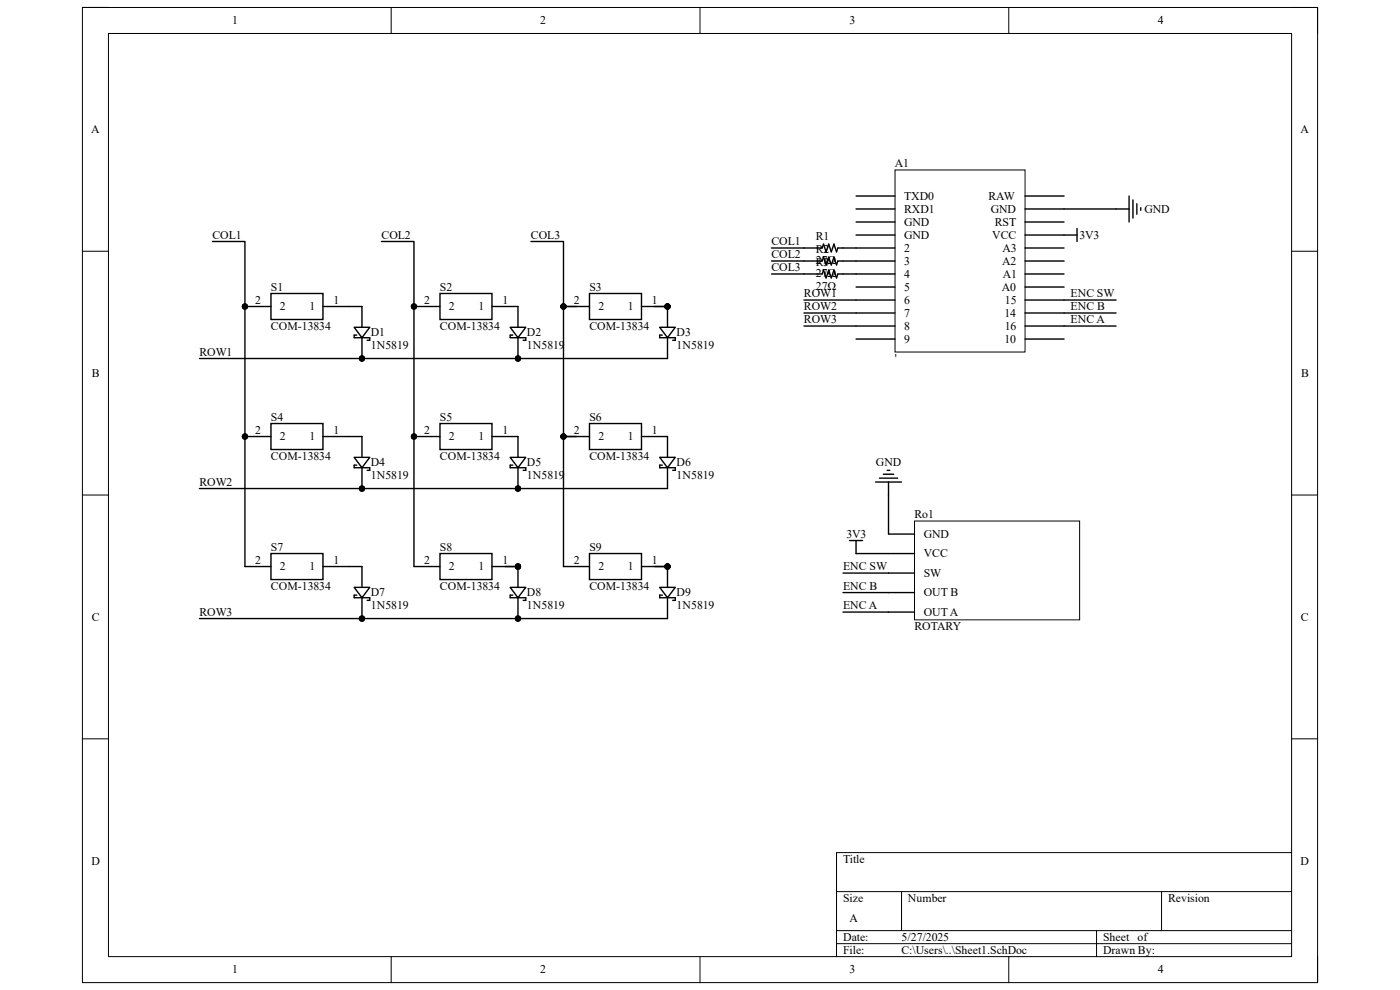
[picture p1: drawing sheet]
<svg xmlns="http://www.w3.org/2000/svg" width="297mm" height="210mm" viewBox="0 0 297 210" stroke-linecap="round" stroke-linejoin="round" font-family="sans-serif">
<path d="M17.5 1.6h262v206.8h-262z" fill="none" stroke="#000" stroke-width=".21"/>
<path d="M23 7.1h251v195.8h-251z" fill-rule="evenodd" fill="#fff"/>
<g fill="none" stroke="#000" stroke-width=".21">
<path d="M17.5 1.6h5.5M23 7.1h251v195.8h-251zM83 1.6v5.5M148.5 1.6v5.5M214 1.6v5.5M274 1.6h5.5v5.5M17.5 53.3h5.5M274 53.3h5.5M17.5 105h5.5M274 105h5.5M17.5 156.7h5.5M274 156.7h5.5"/>
<path d="M177.5 189.1h96.5M177.5 197.4h96.5M191.3 189.1v8.3M232.6 197.4v5.5M246.4 189.1v8.3M274 180.9h-96.5v22M83 202.9v5.5M148.5 202.9v5.5M177.5 200.2h96.5M214 202.9v5.5M279.5 202.9v5.5"/>
<circle cx="76.8" cy="76.1" r=".55"/>
</g>
<circle cx="76.8" cy="76.1" r=".55" fill="#000"/>
<path d="M75.1 71.6h3.3M76.8 65v4.4M76.8 71.6v4.5" fill="none" stroke="#000" stroke-width=".3"/>
<path d="M75.1 69.4h3.3l-1.6 2.2z" fill="#fff"/>
<path d="M170.6 52.6h3.8l.3-.8 .6 1.6 .5-1.6 .6 1.6 .5-1.6 .6 1.6 .2-.8h3.9M75.1 69.4h3.3l-1.6 2.2zM75.7 71.1h-.6v.5M78.4 71.6v.6h-.5M108.2 71.6h3.3M109.9 65v4.4M109.9 71.6v4.5" fill="none" stroke="#000" stroke-width=".3"/>
<circle cx="109.9" cy="76.1" r=".55" fill="#000"/>
<circle cx="109.9" cy="76.1" r=".55" fill="none" stroke="#000" stroke-width=".21"/>
<path d="M108.2 69.4h3.3l-1.6 2.2z" fill="#fff"/>
<path d="M108.2 69.4h3.3l-1.6 2.2zM108.8 71.1h-.6v.5M111.5 71.6v.6h-.5M140 71.6h3.3M141.6 65v4.4M141.6 71.6v4.5" fill="none" stroke="#000" stroke-width=".3"/>
<circle cx="141.6" cy="65" r=".55" fill="#000"/>
<circle cx="141.6" cy="65" r=".55" fill="none" stroke="#000" stroke-width=".21"/>
<path d="M140 69.4h3.3l-1.7 2.2z" fill="#fff"/>
<path d="M140 69.4h3.3l-1.7 2.2zM140.5 71.1h-.5v.5M143.3 71.6v.6h-.6M75.1 99.2h3.3M76.8 92.6v4.4M76.8 99.2v4.4" fill="none" stroke="#000" stroke-width=".3"/>
<circle cx="76.8" cy="103.6" r=".55" fill="#000"/>
<circle cx="76.8" cy="103.6" r=".55" fill="none" stroke="#000" stroke-width=".21"/>
<path d="M75.1 97h3.3l-1.6 2.2z" fill="#fff"/>
<path d="M75.1 97h3.3l-1.6 2.2zM75.7 98.7h-.6v.5M78.4 99.2v.6h-.5M108.2 99.2h3.3M109.9 92.6v4.4M109.9 99.2v4.4" fill="none" stroke="#000" stroke-width=".3"/>
<circle cx="109.9" cy="103.6" r=".55" fill="#000"/>
<circle cx="109.9" cy="103.6" r=".55" fill="none" stroke="#000" stroke-width=".21"/>
<path d="M108.2 97h3.3l-1.6 2.2z" fill="#fff"/>
<path d="M108.2 97h3.3l-1.6 2.2zM108.8 98.7h-.6v.5M111.5 99.2v.6h-.5M140 99.2h3.3M141.6 92.6v4.4M141.6 99.2v4.4" fill="none" stroke="#000" stroke-width=".3"/>
<path d="M140 97h3.3l-1.7 2.2z" fill="#fff"/>
<path d="M140 97h3.3l-1.7 2.2zM140.5 98.7h-.5v.5M143.3 99.2v.6h-.6M75.1 126.8h3.3M76.8 120.2v4.4M76.8 126.8v4.4" fill="none" stroke="#000" stroke-width=".3"/>
<circle cx="76.8" cy="131.2" r=".55" fill="#000"/>
<circle cx="76.8" cy="131.2" r=".55" fill="none" stroke="#000" stroke-width=".21"/>
<path d="M75.1 124.6h3.3l-1.6 2.2z" fill="#fff"/>
<path d="M75.1 124.6h3.3l-1.6 2.2zM75.7 126.3h-.6v.5M78.4 126.8v.6h-.5M108.2 126.8h3.3M109.9 120.2v4.4M109.9 126.8v4.4" fill="none" stroke="#000" stroke-width=".3"/>
<g fill="#000">
<circle cx="109.9" cy="131.2" r=".55"/>
<circle cx="109.9" cy="120.2" r=".55"/>
</g>
<g fill="none" stroke="#000" stroke-width=".21">
<circle cx="109.9" cy="131.2" r=".55"/>
<circle cx="109.9" cy="120.2" r=".55"/>
</g>
<path d="M108.2 124.6h3.3l-1.6 2.2z" fill="#fff"/>
<path d="M108.2 124.6h3.3l-1.6 2.2zM108.8 126.3h-.6v.5M111.5 126.8v.6h-.5M140 126.8h3.3M141.6 120.2v4.4M141.6 126.8v4.4" fill="none" stroke="#000" stroke-width=".3"/>
<circle cx="141.6" cy="120.2" r=".55" fill="#000"/>
<circle cx="141.6" cy="120.2" r=".55" fill="none" stroke="#000" stroke-width=".21"/>
<path d="M140 124.6h3.3l-1.7 2.2z" fill="#fff"/>
<path d="M170.6 55.4h3.8l.3-.9 .6 1.7 .5-1.7 .6 1.7 .5-1.7 .6 1.7 .2-.8h3.9M170.6 58.1h3.8l.3-.8 .6 1.7 .5-1.7 .6 1.7 .5-1.7 .6 1.7 .2-.9h3.9M236.8 44.3h2.7M239.5 41.6v5.5M240.4 42.4v3.9M241.2 43.2v2.2M242 44.1v.5M140 124.6h3.3l-1.7 2.2zM140.5 126.3h-.5v.5M143.3 126.8v.6h-.6" fill="none" stroke="#000" stroke-width=".3"/>
<circle cx="52" cy="65" r=".55" fill="#000"/>
<circle cx="52" cy="65" r=".55" fill="none" stroke="#000" stroke-width=".21"/>
<path d="M57.5 62.3h11v5.5h-11z" fill-rule="evenodd" fill="#fff"/>
<path d="M52 65h5.5M57.5 62.3h11v5.5h-11zM68.5 65h5.5" fill="none" stroke="#000" stroke-width=".3"/>
<g fill="#000">
<circle cx="52" cy="65" r=".55"/>
<circle cx="87.8" cy="65" r=".55"/>
</g>
<g fill="none" stroke="#000" stroke-width=".21">
<circle cx="52" cy="65" r=".55"/>
<circle cx="87.8" cy="65" r=".55"/>
</g>
<path d="M93.3 62.3h11.1v5.5h-11.1z" fill-rule="evenodd" fill="#fff"/>
<path d="M87.8 65h5.5M93.3 62.3h11.1v5.5h-11.1zM104.4 65h5.5" fill="none" stroke="#000" stroke-width=".3"/>
<g fill="#000">
<circle cx="87.8" cy="65" r=".55"/>
<circle cx="52" cy="92.6" r=".55"/>
</g>
<g fill="none" stroke="#000" stroke-width=".21">
<circle cx="87.8" cy="65" r=".55"/>
<circle cx="52" cy="92.6" r=".55"/>
</g>
<path d="M57.5 89.8h11v5.6h-11z" fill-rule="evenodd" fill="#fff"/>
<path d="M52 92.6h5.5M57.5 89.8h11v5.6h-11zM68.5 92.6h5.5" fill="none" stroke="#000" stroke-width=".3"/>
<circle cx="52" cy="92.6" r=".55" fill="#000"/>
<circle cx="52" cy="92.6" r=".55" fill="none" stroke="#000" stroke-width=".21"/>
<path d="M57.5 117.4h11v5.5h-11z" fill-rule="evenodd" fill="#fff"/>
<path d="M57.5 117.4h11v5.5h-11zM52 120.2h5.5M68.5 120.2h5.5" fill="none" stroke="#000" stroke-width=".3"/>
<circle cx="87.8" cy="92.6" r=".55" fill="#000"/>
<circle cx="87.8" cy="92.6" r=".55" fill="none" stroke="#000" stroke-width=".21"/>
<path d="M93.3 89.8h11.1v5.6h-11.1z" fill-rule="evenodd" fill="#fff"/>
<path d="M87.8 92.6h5.5M93.3 89.8h11.1v5.6h-11.1zM104.4 92.6h5.5" fill="none" stroke="#000" stroke-width=".3"/>
<g fill="#000">
<circle cx="87.8" cy="92.6" r=".55"/>
<circle cx="109.9" cy="120.2" r=".55"/>
</g>
<g fill="none" stroke="#000" stroke-width=".21">
<circle cx="87.8" cy="92.6" r=".55"/>
<circle cx="109.9" cy="120.2" r=".55"/>
</g>
<path d="M93.3 117.4h11.1v5.5h-11.1z" fill-rule="evenodd" fill="#fff"/>
<path d="M93.3 117.4h11.1v5.5h-11.1zM87.8 120.2h5.5M104.4 120.2h5.5" fill="none" stroke="#000" stroke-width=".3"/>
<g fill="#000">
<circle cx="119.5" cy="65" r=".55"/>
<circle cx="141.6" cy="65" r=".55"/>
<circle cx="109.9" cy="120.2" r=".55"/>
</g>
<g fill="none" stroke="#000" stroke-width=".21">
<circle cx="119.5" cy="65" r=".55"/>
<circle cx="141.6" cy="65" r=".55"/>
<circle cx="109.9" cy="120.2" r=".55"/>
</g>
<path d="M125.1 62.3h11v5.5h-11z" fill-rule="evenodd" fill="#fff"/>
<path d="M119.5 65h5.6M125.1 62.3h11v5.5h-11zM136.1 65h5.5" fill="none" stroke="#000" stroke-width=".3"/>
<g fill="#000">
<circle cx="119.5" cy="65" r=".55"/>
<circle cx="141.6" cy="65" r=".55"/>
<circle cx="119.5" cy="92.6" r=".55"/>
</g>
<g fill="none" stroke="#000" stroke-width=".21">
<circle cx="119.5" cy="65" r=".55"/>
<circle cx="141.6" cy="65" r=".55"/>
<circle cx="119.5" cy="92.6" r=".55"/>
</g>
<path d="M125.1 89.8h11v5.6h-11z" fill-rule="evenodd" fill="#fff"/>
<path d="M119.5 92.6h5.6M125.1 89.8h11v5.6h-11zM136.1 92.6h5.5" fill="none" stroke="#000" stroke-width=".3"/>
<g fill="#000">
<circle cx="119.5" cy="92.6" r=".55"/>
<circle cx="141.6" cy="120.2" r=".55"/>
</g>
<g fill="none" stroke="#000" stroke-width=".21">
<circle cx="119.5" cy="92.6" r=".55"/>
<circle cx="141.6" cy="120.2" r=".55"/>
</g>
<path d="M125.1 117.4h11v5.5h-11z" fill-rule="evenodd" fill="#fff"/>
<path d="M188.2 99.8h.6M125.1 117.4h11v5.5h-11zM185.7 102.3h5.6M186.6 101.4h3.8M187.4 100.6h2.2M188.5 102.3v2.7M119.5 120.2h5.6M136.1 120.2h5.5" fill="none" stroke="#000" stroke-width=".3"/>
<circle cx="141.6" cy="120.2" r=".55" fill="#000"/>
<circle cx="141.6" cy="120.2" r=".55" fill="none" stroke="#000" stroke-width=".21"/>
<path d="M194 110.5h35v21h-35z" fill-rule="evenodd" fill="#fff"/>
<g fill="none" stroke="#000" stroke-width=".21">
<path d="M194 110.5h35v21h-35z"/>
<circle cx="52" cy="65" r=".55"/>
<circle cx="76.8" cy="76.1" r=".55"/>
<circle cx="87.8" cy="65" r=".55"/>
<circle cx="109.9" cy="76.1" r=".55"/>
<circle cx="119.5" cy="65" r=".55"/>
<circle cx="141.6" cy="65" r=".55"/>
<circle cx="52" cy="92.6" r=".55"/>
<circle cx="87.8" cy="92.6" r=".55"/>
<circle cx="119.5" cy="92.6" r=".55"/>
<circle cx="76.8" cy="103.6" r=".55"/>
<circle cx="109.9" cy="103.6" r=".55"/>
<circle cx="76.8" cy="131.2" r=".55"/>
<circle cx="109.9" cy="131.2" r=".55"/>
<circle cx="109.9" cy="120.2" r=".55"/>
<circle cx="141.6" cy="120.2" r=".55"/>
</g>
<g fill="none" stroke="#000" stroke-width=".3">
<path d="M45.1 51.2h6.9v69M80.9 51.2h6.9v69M112.6 51.2h6.9v13.8M163.7 58.1h6.9M163.7 55.4h6.9M163.7 52.6h6.9M225.7 49.9h2.8M225.7 44.3h11.1M228.5 48.5v2.7M42.3 76.1h99.3M74 65h2.8M122.3 65h-2.8v27.6"/>
<path d="M138.8 65h2.8M170.6 69.2h11M170.6 66.4h11M170.6 63.6h11M225.7 69.2h11.1M225.7 66.4h11.1M225.7 63.6h11.1M74 92.6h2.8M122.3 92.6h-2.8v27.6M42.3 103.6h99.3M180.2 114.7h2.8M181.6 114.7v2.7h12.4"/>
<path d="M188.5 105v8.3h5.5M42.3 131.2h99.3M74 120.2h2.8M107.1 120.2h2.8M138.8 120.2h2.8M178.8 121.6h15.2M178.8 125.7h15.2M178.8 129.8h15.2"/>
</g>
<g fill="#000">
<circle cx="52" cy="65" r=".55"/>
<circle cx="76.8" cy="76.1" r=".55"/>
<circle cx="87.8" cy="65" r=".55"/>
<circle cx="109.9" cy="76.1" r=".55"/>
<circle cx="119.5" cy="65" r=".55"/>
<circle cx="141.6" cy="65" r=".55"/>
<circle cx="52" cy="92.6" r=".55"/>
<circle cx="87.8" cy="92.6" r=".55"/>
<circle cx="119.5" cy="92.6" r=".55"/>
<circle cx="76.8" cy="103.6" r=".55"/>
<circle cx="109.9" cy="103.6" r=".55"/>
<circle cx="76.8" cy="131.2" r=".55"/>
<circle cx="109.9" cy="131.2" r=".55"/>
<circle cx="109.9" cy="120.2" r=".55"/>
<circle cx="141.6" cy="120.2" r=".55"/>
</g>
<path d="M189.9 36.1h27.6v38.6h-27.6z" fill-rule="evenodd" fill="#fff"/>
<path d="M189.9 36.1h27.6v38.6h-27.6z" fill="none" stroke="#000" stroke-width=".21"/>
<g fill="none" stroke="#000" stroke-width=".3">
<path d="M181.6 47.1h8.3M181.6 49.9h8.3M181.6 52.6h8.3M181.6 41.6h8.3M181.6 44.3h8.3M181.6 55.4h8.3M181.6 58.1h8.3M217.5 47.1h8.2M217.5 49.9h8.2M217.5 52.6h8.2M217.5 41.6h8.2M217.5 44.3h8.2"/>
<path d="M217.5 55.4h8.2M217.5 58.1h8.2M181.6 69.2h8.3M181.6 60.9h8.3M181.6 63.6h8.3M181.6 66.4h8.3M181.6 71.9h8.3M217.5 69.2h8.2M217.5 60.9h8.2M217.5 63.6h8.2M217.5 66.4h8.2M217.5 71.9h8.2"/>
</g>
<g font-size="2.5">
<text x="49.3" y="5.2">1</text>
<text x="114.6" y="5.2">2</text>
<text x="180.2" y="5.2">3</text>
<text x="245.6" y="5.2">4</text>
<text x="19.3" y="28.3">A</text>
<text x="275.9" y="28.3">A</text>
<text x="189.9" y="35.5">A1</text>
<text x="191.8" y="47.9">GND</text>
<text x="191.8" y="45.2">RXD1</text>
<text x="191.8" y="42.4">TXD0</text>
<text x="209.7" y="42.4">RAW</text>
<text x="210.2" y="45.2">GND</text>
<text x="211" y="47.9">RST</text>
<text x="242.8" y="45.2">GND</text>
<text x="45.1" y="50.7">COL1</text>
<text x="81" y="50.7">COL2</text>
<text x="112.6" y="50.7">COL3</text>
<text x="163.7" y="52.1">COL1</text>
<text x="173.1" y="50.9">R1</text>
<text x="173.1" y="53.7">R2</text>
<text x="191.8" y="50.7">GND</text>
<text x="191.8" y="53.4">2</text>
<text x="210.5" y="50.7">VCC</text>
<text x="212.7" y="53.4">A3</text>
<text x="229" y="50.7">3V3</text>
<text x="163.7" y="57.6">COL3</text>
<text x="163.7" y="54.8">COL2</text>
<text x="173.1" y="55.9">27Ω</text>
<text x="173.1" y="58.7">27Ω</text>
<text x="173.1" y="56.5">R3</text>
<text x="191.8" y="56.2">3</text>
<text x="191.8" y="58.9">4</text>
<text x="212.6" y="56.2">A2</text>
<text x="212.8" y="58.9">A1</text>
<text x="54.1" y="64.5">2</text>
<text x="57.5" y="61.7">S1</text>
<text x="59.4" y="65.8">2</text>
<text x="65.7" y="65.8">1</text>
<text x="70.7" y="64.5">1</text>
<text x="90" y="64.5">2</text>
<text x="93.3" y="61.7">S2</text>
<text x="95.2" y="65.8">2</text>
<text x="101.5" y="65.8">1</text>
<text x="106.6" y="64.5">1</text>
<text x="121.7" y="64.5">2</text>
<text x="125.1" y="61.7">S3</text>
<text x="127" y="65.8">2</text>
<text x="133.2" y="65.8">1</text>
<text x="138.3" y="64.5">1</text>
<text x="170.6" y="63.1">ROW1</text>
<text x="170.6" y="65.8">ROW2</text>
<text x="173.1" y="61.4">27Ω</text>
<text x="191.8" y="61.7">5</text>
<text x="191.8" y="64.5">6</text>
<text x="212.6" y="61.7">A0</text>
<text x="213.2" y="64.5">15</text>
<text x="227.1" y="65.8">ENC B</text>
<text x="227.1" y="63.1">ENC SW</text>
<text x="57.5" y="70">COM-13834</text>
<text x="78.7" y="71.4">D1</text>
<text x="93.3" y="70">COM-13834</text>
<text x="111.8" y="71.4">D2</text>
<text x="125.1" y="70">COM-13834</text>
<text x="143.6" y="71.4">D3</text>
<text x="170.6" y="68.6">ROW3</text>
<text x="191.8" y="67.2">7</text>
<text x="191.8" y="70">8</text>
<text x="213.1" y="67.2">14</text>
<text x="213.1" y="70">16</text>
<text x="227.1" y="68.6">ENC A</text>
<text x="42.3" y="75.5">ROW1</text>
<text x="78.7" y="74.1">1N5819</text>
<text x="111.8" y="74.1">1N5819</text>
<text x="143.6" y="74.1">1N5819</text>
<text x="189.9" y="76.9">'</text>
<text x="191.8" y="72.7">9</text>
<text x="213.1" y="72.7">10</text>
<text x="19.5" y="80">B</text>
<text x="276" y="80">B</text>
<text x="57.5" y="89.3">S4</text>
<text x="93.3" y="89.3">S5</text>
<text x="125.1" y="89.3">S6</text>
<text x="54.1" y="92">2</text>
<text x="59.4" y="93.4">2</text>
<text x="65.7" y="93.4">1</text>
<text x="70.7" y="92">1</text>
<text x="90" y="92">2</text>
<text x="95.2" y="93.4">2</text>
<text x="101.5" y="93.4">1</text>
<text x="106.6" y="92">1</text>
<text x="121.7" y="92">2</text>
<text x="127" y="93.4">2</text>
<text x="133.2" y="93.4">1</text>
<text x="138.3" y="92">1</text>
<text x="57.5" y="97.6">COM-13834</text>
<text x="78.7" y="98.9">D4</text>
<text x="78.7" y="101.7">1N5819</text>
<text x="93.3" y="97.6">COM-13834</text>
<text x="111.8" y="98.9">D5</text>
<text x="111.8" y="101.7">1N5819</text>
<text x="125.1" y="97.6">COM-13834</text>
<text x="143.6" y="98.9">D6</text>
<text x="143.6" y="101.7">1N5819</text>
<text x="185.8" y="98.9">GND</text>
<text x="42.3" y="103.1">ROW2</text>
<text x="194" y="110">Ro1</text>
<text x="54.1" y="119.6">2</text>
<text x="57.5" y="116.9">S7</text>
<text x="70.7" y="119.6">1</text>
<text x="90" y="119.6">2</text>
<text x="93.3" y="116.9">S8</text>
<text x="106.6" y="119.6">1</text>
<text x="121.7" y="119.6">2</text>
<text x="125.1" y="116.9">S9</text>
<text x="138.3" y="119.6">1</text>
<text x="179.6" y="114.1">3V3</text>
<text x="196" y="114.1">GND</text>
<text x="196" y="118.2">VCC</text>
<text x="57.5" y="125.1">COM-13834</text>
<text x="59.4" y="121">2</text>
<text x="65.7" y="121">1</text>
<text x="93.3" y="125.1">COM-13834</text>
<text x="95.2" y="121">2</text>
<text x="101.5" y="121">1</text>
<text x="125.1" y="125.1">COM-13834</text>
<text x="127" y="121">2</text>
<text x="133.2" y="121">1</text>
<text x="178.9" y="121">ENC SW</text>
<text x="178.9" y="125.1">ENC B</text>
<text x="196" y="122.4">SW</text>
<text x="19.5" y="131.7">C</text>
<text x="42.3" y="130.7">ROW3</text>
<text x="78.7" y="126.5">D7</text>
<text x="78.7" y="129.3">1N5819</text>
<text x="111.8" y="126.5">D8</text>
<text x="111.8" y="129.3">1N5819</text>
<text x="143.6" y="126.5">D9</text>
<text x="143.6" y="129.3">1N5819</text>
<text x="178.9" y="129.3">ENC A</text>
<text x="196" y="126.5">OUT B</text>
<text x="196" y="130.7">OUT A</text>
<text x="276" y="131.7">C</text>
<text x="194" y="133.7">ROTARY</text>
<text x="19.4" y="183.4">D</text>
<text x="178.9" y="183">Title</text>
<text x="275.9" y="183.4">D</text>
<text x="178.9" y="191.3">Size</text>
<text x="192.6" y="191.3">Number</text>
<text x="247.8" y="191.3">Revision</text>
<text x="180.2" y="195.5">A</text>
<text x="178.9" y="199.6">Date:</text>
<text x="178.9" y="202.4">File:</text>
<text x="191.3" y="199.6">5/27/2025</text>
<text x="191.3" y="202.4">C:\Users\..\Sheet1.SchDoc</text>
<text x="234" y="202.4">Drawn By:</text>
<text x="234" y="199.6">Sheet</text>
<text x="241.4" y="199.6">of</text>
<text x="49.3" y="206.5">1</text>
<text x="114.6" y="206.5">2</text>
<text x="180.2" y="206.5">3</text>
<text x="245.6" y="206.5">4</text>
</g>
</svg>
